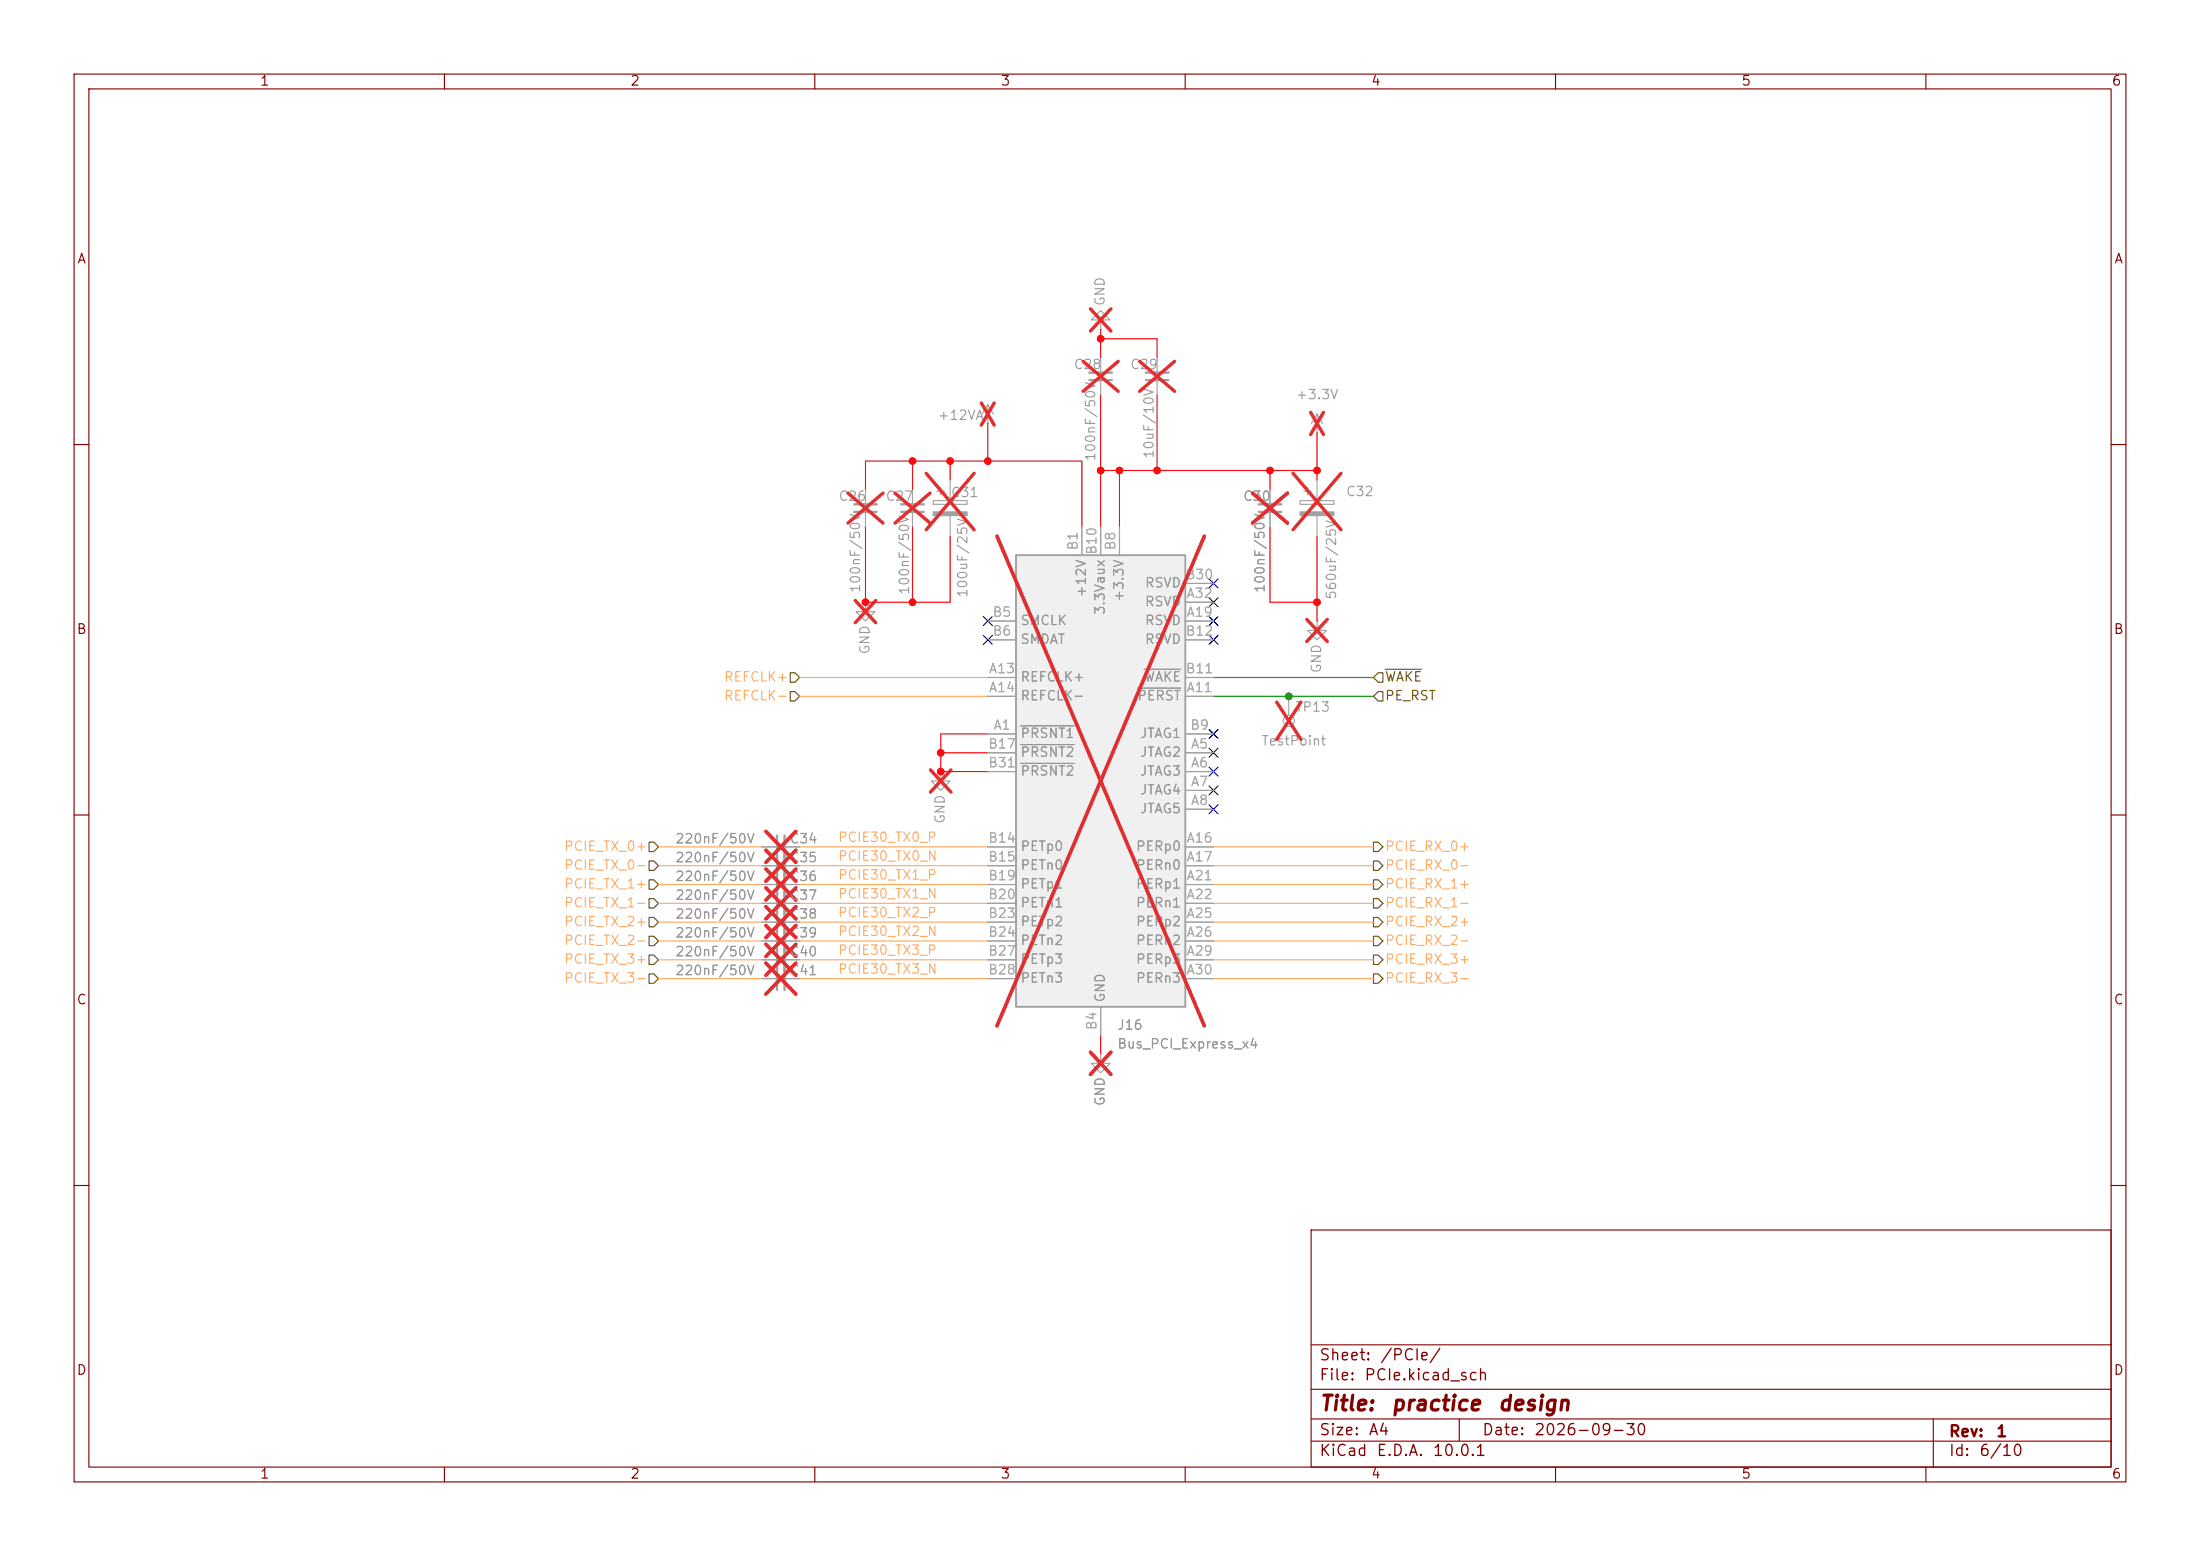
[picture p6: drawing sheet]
<svg xmlns="http://www.w3.org/2000/svg" width="297mm" height="210mm" viewBox="0 0 297 210" stroke-linecap="round" stroke-linejoin="round" font-family="sans-serif">
<g fill="none" stroke="#840000" stroke-width=".15">
<path d="M10 10h277v190h-277zM12 12h273v186h-273zM60 10v2M110 10v2M160 10v2M210 10v2M260 10v2M10 60h2M285 60h2M10 110h2M285 110h2M10 160h2"/>
<path d="M177 166h108v32h-108zM285 160h2M60 198v2M110 198v2M160 198v2M177 194.5h108M177 191.5h108M177 187.5h108M177 181.5h108M197 191.5v3M210 198v2M260 198v2"/>
<path d="M261 191.5v6.5"/>
</g>
<g fill="none" stroke="#a1a1a1" stroke-width=".15">
<path d="M148.6 43.2h1.3l-1.3-1.3-1.3 1.3h1.3v1.3M148.6 44.5h.1M148.6 48.3v2M148.6 51.3v2M156.2 48.3v2M156.2 51.3v2M177.8 58.4h.1M177.8 55.9l-.8 1.3M177.8 55.9l.8 1.3M177.8 55.9v2.5M116.8 66v2.1M116.8 69.1v2"/>
<path d="M123.2 66v2.1M123.2 69.1v2M126 67.6h4.6v.5h-4.6zM126.5 66.3h1M127 65.8v1M128.3 64.8v2.8M128.3 69.6v2.8M171.4 66v2.1M171.4 69.1v2M175.5 67.6h4.6v.5h-4.6zM176 66.3h1M176.5 65.8v1"/>
<path d="M177.8 64.8v2.8M177.8 69.6v2.8M116.8 81.3v1.3h1.3l-1.3 1.2-1.2-1.2h1.2M116.8 81.3h.1M174 94v2.5M177.8 83.8v1.3h1.3l-1.3 1.3-1.3-1.3h1.3M177.8 83.8h.1M102.9 114.3h2M102.9 116.8h2M102.9 119.4h2M105.9 114.3h2M105.9 116.8h2"/>
<path d="M105.9 119.4h2M127 104.1v1.3h1.3l-1.3 1.3-1.3-1.3h1.3M127 104.1h.1M102.9 129.5h2M102.9 121.9h2M102.9 127h2M105.9 129.5h2M105.9 121.9h2M105.9 127h2M148.6 142.2v1.3h1.3l-1.3 1.3-1.3-1.3h1.3M148.6 142.2h.1"/>
<circle cx="174" cy="97.3" r=".76"/>
</g>
<g fill="none" stroke="#e12e31" stroke-width=".46">
<path d="M146.2 48.8l4.8 4M147.2 41.7l2.8 3M150 41.7l-2.8 3M151 48.8l-4.8 4M153.8 48.8l4.8 4M158.6 48.8l-4.8 4M176.9 55.7l1.8 2.9M178.7 55.7l-1.8 2.9M114.5 66.6l4.7 4M119.2 66.6l-4.7 4M120.8 66.6l4.8 4M125 63.9l6.5 7.6"/>
<path d="M125.6 66.6l-4.8 4M131.5 63.9l-6.5 7.6M169.1 66.6l4.7 4M173.8 66.6l-4.7 4M174.6 63.9l6.4 7.6M181 63.9l-6.4 7.6M115.5 81.1l2.7 2.9M118.2 81.1l-2.7 2.9M172.4 94.8l3.2 5M175.6 94.8l-3.2 5M176.4 83.6l2.8 3M179.2 83.6l-2.8 3"/>
<path d="M103.4 112.2l4 4.2M103.4 114.7l4 4.2M103.4 117.3l4 4.2M103.4 119.8l4 4.2M107.4 112.2l-4 4.2M107.4 114.7l-4 4.2M107.4 117.3l-4 4.2M107.4 119.8l-4 4.2M125.6 103.9l2.8 3M128.4 103.9l-2.8 3M103.4 127.4l4 4.2M103.4 124.9l4 4.2"/>
<path d="M107.4 127.4l-4 4.2M107.4 124.9l-4 4.2M147.2 142l2.8 3M150 142l-2.8 3"/>
</g>
<path d="M147.1 51.3h3M154.7 51.3h3M115.3 69.1h3.1M121.7 69.1h3M169.9 69.1h3.1M104.9 112.8v10.6M104.9 125.5v5.6" fill="none" stroke="#a1a1a1" stroke-width=".3"/>
<path d="M147.1 50.3h3M154.7 50.3h3M115.3 68.1h3.1M121.7 68.1h3M169.9 68.1h3.1M105.9 112.8v10.6M105.9 125.5v5.6" fill="none" stroke="#a1a1a1" stroke-width=".33"/>
<g fill="#a1a1a1" stroke="#a1a1a1" stroke-width=".15">
<path d="M175.5 69.1h4.6v.5h-4.6z"/>
<path d="M126 69.1h4.6v.5h-4.6z"/>
</g>
<path d="M137.2 74.9h22.8v61h-22.8z" fill="#f0f0f0"/>
<path d="M137.2 74.9h22.8v61h-22.8z" fill="none" stroke="#a1a1a1" stroke-width=".25"/>
<g fill="none" stroke="#a1a1a1" stroke-width=".15">
<path d="M133.3 57.2h.1M133.3 54.6l-.7 1.3M133.3 54.6l.8 1.3M133.3 54.6v2.6M146 71.1v3.8M148.6 71.1v3.8M151.1 71.1v3.8M160 78.7h3.8M171.4 66v2.1M171.4 69.1v2M133.3 99.1h3.9M133.3 94h3.9"/>
<path d="M133.3 91.4h3.9M133.3 83.8h3.9M133.3 86.4h3.9M160 99.1h3.8M160 94h3.8M160 91.4h3.8M160 83.8h3.8M160 81.3h3.8M160 86.4h3.8M102.9 114.3h2M102.9 116.8h2M102.9 119.4h2"/>
<path d="M105.9 114.3h2M105.9 116.8h2M105.9 119.4h2M133.3 101.6h3.9M133.3 104.1h3.9M133.3 114.3h3.9M133.3 116.8h3.9M133.3 119.4h3.9M160 101.6h3.8M160 104.1h3.8M160 106.7h3.8M160 109.2h3.8"/>
<path d="M160 114.3h3.8M160 116.8h3.8M160 119.4h3.8M102.9 121.9h2M102.9 124.5h2M102.9 127h2M102.9 129.5h2M102.9 132.1h2M105.9 121.9h2M105.9 124.5h2M105.9 127h2M105.9 129.5h2"/>
<path d="M105.9 132.1h2M133.3 121.9h3.9M133.3 124.5h3.9M133.3 127h3.9M133.3 129.5h3.9M133.3 132.1h3.9M148.6 135.9v3.8M160 121.9h3.8M160 124.5h3.8M160 127h3.8M160 129.5h3.8M160 132.1h3.8"/>
<path d="M148.6 142.2h.1"/>
</g>
<path d="M137.8 98h7.2M153.6 92.9h5.8M154.5 90.3h4.9M137.8 100.5h7.2M137.8 103h7.2" fill="none" stroke="#989898" stroke-width=".15"/>
<g fill="none" stroke="#e12e31" stroke-width=".46">
<path d="M132.5 54.4l1.7 3M134.2 54.4l-1.7 3M134.6 72.4l28 66.1M162.6 72.4l-28 66.1M169.1 66.6l4.7 4M173.8 66.6l-4.7 4M103.4 117.3l4 4.2M103.4 114.7l4 4.2M103.4 112.2l4 4.2M103.4 119.8l4 4.2M107.4 117.3l-4 4.2M107.4 114.7l-4 4.2"/>
<path d="M107.4 112.2l-4 4.2M107.4 119.8l-4 4.2M103.4 130l4 4.2M103.4 122.4l4 4.2M103.4 124.9l4 4.2M103.4 127.4l4 4.2M107.4 130l-4 4.2M107.4 122.4l-4 4.2M107.4 124.9l-4 4.2M107.4 127.4l-4 4.2M147.2 142l2.8 3M150 142l-2.8 3"/>
</g>
<path d="M104.9 122.9v3.1M104.9 130.6v3" fill="none" stroke="#a1a1a1" stroke-width=".3"/>
<path d="M105.9 122.9v3.1M105.9 130.6v3" fill="none" stroke="#a1a1a1" stroke-width=".33"/>
<g fill="none" stroke="#725600" stroke-width=".15">
<path d="M106.7 90.8h.6l.6 .6-.6 .7h-.6zM106.7 93.3h.6l.6 .7-.6 .6h-.6zM186.1 90.8h.6v1.3h-.6l-.7-.7zM186.1 93.3h.6v1.3h-.6l-.7-.6zM187 90.3h4.9M87.6 113.7h.7l.6 .6-.6 .6h-.7zM87.6 116.2h.7l.6 .6-.6 .7h-.7zM87.6 118.7h.7l.6 .7-.6 .6h-.7zM185.4 118.7h.7l.6 .7-.6 .6h-.7zM185.4 116.2h.7l.6 .6-.6 .7h-.7zM185.4 113.7h.7l.6 .6-.6 .6h-.7zM87.6 128.9h.7l.6 .6-.6 .7h-.7z"/>
<path d="M87.6 126.4h.7l.6 .6-.6 .6h-.7zM87.6 121.3h.7l.6 .6-.6 .7h-.7zM87.6 131.4h.7l.6 .7-.6 .6h-.7zM87.6 123.8h.7l.6 .7-.6 .6h-.7zM185.4 131.4h.7l.6 .7-.6 .6h-.7zM185.4 128.9h.7l.6 .6-.6 .7h-.7zM185.4 126.4h.7l.6 .6-.6 .6h-.7zM185.4 123.8h.7l.6 .7-.6 .6h-.7zM185.4 121.3h.7l.6 .6-.6 .7h-.7z"/>
</g>
<g fill="none" stroke="#ffa95e" stroke-width=".15">
<path d="M107.9 94h25.4M107.9 91.4h25.4M88.9 119.4h14M88.9 114.3h14M88.9 116.8h14M107.9 119.4h25.4M107.9 114.3h25.4M107.9 116.8h25.4M163.8 119.4h21.6M163.8 114.3h21.6M163.8 116.8h21.6M88.9 132.1h14"/>
<path d="M88.9 121.9h14M88.9 124.5h14M88.9 127h14M88.9 129.5h14M107.9 132.1h25.4M107.9 121.9h25.4M107.9 124.5h25.4M107.9 127h25.4M107.9 129.5h25.4M163.8 132.1h21.6M163.8 121.9h21.6M163.8 124.5h21.6"/>
<path d="M163.8 127h21.6M163.8 129.5h21.6"/>
</g>
<g fill="none" stroke="#ff030b" stroke-width=".15">
<path d="M133.3 57.2v5M148.6 44.5v3.8M148.6 53.3v17.8M148.6 45.7h7.6v2.6M156.2 53.3v10.2M177.8 58.4v6.4M116.8 66v-3.8h29.2v8.9M116.8 71.1v10.2h11.5v-8.9M123.2 62.2v3.8M123.2 71.1v10.2M128.3 62.2v2.6M148.6 63.5h29.2"/>
<path d="M151.1 63.5v7.6M171.4 71.1v10.2h6.4M171.4 63.5v2.5M177.8 72.4v11.4M133.3 99.1h-6.3v5h6.3M127 101.6h6.3M148.6 139.7v2.5"/>
</g>
<path d="M163.8 91.4h21.6M163.8 94h21.6" fill="none" stroke="#009600" stroke-width=".15"/>
<g fill="none" stroke="#000084" stroke-width=".15">
<path d="M163.2 78.1l1.2 1.2M164.4 78.1l-1.2 1.2M132.7 83.2l1.3 1.2M132.7 85.8l1.3 1.2M134 83.2l-1.3 1.2M134 85.8l-1.3 1.2M163.2 80.7l1.2 1.2M163.2 98.5l1.2 1.2M163.2 85.8l1.2 1.2M163.2 83.2l1.2 1.2M164.4 80.7l-1.2 1.2M164.4 98.5l-1.2 1.2"/>
<path d="M164.4 85.8l-1.2 1.2M164.4 83.2l-1.2 1.2M163.2 108.6l1.2 1.2M163.2 103.5l1.2 1.2M163.2 101l1.2 1.2M163.2 106.1l1.2 1.2M164.4 108.6l-1.2 1.2M164.4 103.5l-1.2 1.2M164.4 101l-1.2 1.2M164.4 106.1l-1.2 1.2"/>
</g>
<g fill="#ff030b" stroke="#ff030b" stroke-width=".14">
<circle cx="156.2" cy="63.5" r=".46"/>
<circle cx="171.4" cy="63.5" r=".46"/>
<circle cx="148.6" cy="45.7" r=".46"/>
<circle cx="177.8" cy="81.3" r=".46"/>
<circle cx="151.1" cy="63.5" r=".46"/>
<circle cx="177.8" cy="63.5" r=".46"/>
<circle cx="148.6" cy="63.5" r=".46"/>
<circle cx="127" cy="101.6" r=".46"/>
<circle cx="127" cy="104.1" r=".46"/>
<circle cx="128.3" cy="62.2" r=".46"/>
<circle cx="123.2" cy="62.2" r=".46"/>
<circle cx="116.8" cy="81.3" r=".46"/>
<circle cx="123.2" cy="81.3" r=".46"/>
<circle cx="133.3" cy="62.2" r=".46"/>
</g>
<circle cx="174" cy="94" r=".46" fill="#009600" stroke="#009600" stroke-width=".14"/>
<g font-size="2" fill="#840000">
<text x="178" y="190.9">Title:</text>
<text x="187.7" y="190.9">practice</text>
<text x="202.1" y="190.9">design</text>
</g>
<g font-size="1.5" fill="#840000">
<text x="178" y="184">Sheet:</text>
<text x="186.2" y="184">/PCIe/</text>
<text x="178" y="186.7">File:</text>
<text x="184.1" y="186.7">PCIe.kicad_sch</text>
<text x="178" y="196.9">KiCad</text>
<text x="178" y="194.1">Size:</text>
<text x="184.7" y="194.1">A4</text>
<text x="185.7" y="196.9">E.D.A.</text>
<text x="193.3" y="196.9">10.0.1</text>
<text x="200" y="194.1">Date:</text>
<text x="207" y="194.1">2026-09-30</text>
<text x="263" y="194.3">Rev:</text>
<text x="263" y="196.9">Id:</text>
<text x="267.1" y="196.9">6/10</text>
<text x="269.4" y="194.3">1</text>
</g>
<g font-size="1.3" fill="#840000">
<text x="35" y="11.9">1</text>
<text x="85" y="11.9">2</text>
<text x="135" y="11.9">3</text>
<text x="185" y="11.9">4</text>
<text x="235" y="11.9">5</text>
<text x="285" y="11.9">6</text>
<text x="10.3" y="35.9">A</text>
<text x="285.3" y="35.9">A</text>
<text x="10.3" y="85.9">B</text>
<text x="285.3" y="85.9">B</text>
<text x="10.3" y="135.9">C</text>
<text x="285.3" y="135.9">C</text>
<text x="10.3" y="185.9">D</text>
<text x="285.3" y="185.9">D</text>
<text x="35" y="199.9">1</text>
<text x="85" y="199.9">2</text>
<text x="135" y="199.9">3</text>
<text x="185" y="199.9">4</text>
<text x="235" y="199.9">5</text>
<text x="285" y="199.9">6</text>
</g>
<g font-size="1.3" fill="#989898">
<text x="149.5" y="41.4" transform="rotate(-90 149.5 41.4)">GND</text>
<text x="144.9" y="50.1">C28</text>
<text x="152.5" y="50.1">C29</text>
<text x="126.5" y="57">+12VA</text>
<text x="174.9" y="54.2">+3.3V</text>
<text x="148.2" y="62.3" transform="rotate(-90 148.2 62.3)">100nF/50V</text>
<text x="156.1" y="62" transform="rotate(-90 156.1 62)">10uF/10V</text>
<text x="113.1" y="67.9">C26</text>
<text x="119.5" y="67.9">C27</text>
<text x="128.3" y="67.4">C31</text>
<text x="167.7" y="67.9">C30</text>
<text x="181.6" y="67.3">C32</text>
<text x="116.4" y="80.1" transform="rotate(-90 116.4 80.1)">100nF/50V</text>
<text x="123" y="80.4" transform="rotate(-90 123 80.4)">100nF/50V</text>
<text x="130.9" y="80.8" transform="rotate(-90 130.9 80.8)">100uF/25V</text>
<text x="146.9" y="80.7" transform="rotate(-90 146.9 80.7)">+12V</text>
<text x="149.5" y="83.1" transform="rotate(-90 149.5 83.1)">3.3Vaux</text>
<text x="152" y="81.3" transform="rotate(-90 152 81.3)">+3.3V</text>
<text x="154.5" y="82.1">RSVD</text>
<text x="154.5" y="79.6">RSVD</text>
<text x="171" y="80.1" transform="rotate(-90 171 80.1)">100nF/50V</text>
<text x="180.7" y="81" transform="rotate(-90 180.7 81)">560uF/25V</text>
<text x="117.7" y="88.4" transform="rotate(-90 117.7 88.4)">GND</text>
<text x="137.7" y="84.7">SMCLK</text>
<text x="137.7" y="87.2">SMDAT</text>
<text x="154.5" y="84.7">RSVD</text>
<text x="154.5" y="87.2">RSVD</text>
<text x="137.7" y="92.3">REFCLK+</text>
<text x="137.7" y="94.8">REFCLK-</text>
<text x="153.4" y="94.8">PERST</text>
<text x="154.3" y="92.3">WAKE</text>
<text x="178.7" y="91" transform="rotate(-90 178.7 91)">GND</text>
<text x="137.7" y="99.9">PRSNT1</text>
<text x="153.8" y="99.9">JTAG1</text>
<text x="170.2" y="100.9">TestPoint</text>
<text x="174.8" y="96.4">TP13</text>
<text x="137.7" y="102.5">PRSNT2</text>
<text x="137.7" y="105">PRSNT2</text>
<text x="153.8" y="102.5">JTAG2</text>
<text x="153.8" y="105">JTAG3</text>
<text x="153.8" y="107.5">JTAG4</text>
<text x="127.9" y="111.3" transform="rotate(-90 127.9 111.3)">GND</text>
<text x="153.8" y="110.1">JTAG5</text>
<text x="91.1" y="114.1">220nF/50V</text>
<text x="91.1" y="116.7">220nF/50V</text>
<text x="91.1" y="119.2">220nF/50V</text>
<text x="106.5" y="114.1">C34</text>
<text x="106.5" y="116.7">C35</text>
<text x="106.5" y="119.2">C36</text>
<text x="137.7" y="115.2">PETp0</text>
<text x="137.7" y="117.7">PETn0</text>
<text x="153.3" y="115.2">PERp0</text>
<text x="153.3" y="117.7">PERn0</text>
<text x="91.1" y="121.8">220nF/50V</text>
<text x="91.1" y="124.3">220nF/50V</text>
<text x="106.5" y="121.8">C37</text>
<text x="106.5" y="124.3">C38</text>
<text x="137.7" y="120.2">PETp1</text>
<text x="137.7" y="122.8">PETn1</text>
<text x="137.7" y="125.3">PETp2</text>
<text x="153.3" y="120.2">PERp1</text>
<text x="153.3" y="122.8">PERn1</text>
<text x="153.3" y="125.3">PERp2</text>
<text x="91.1" y="129.4">220nF/50V</text>
<text x="91.1" y="126.8">220nF/50V</text>
<text x="91.1" y="131.9">220nF/50V</text>
<text x="106.5" y="129.4">C40</text>
<text x="106.5" y="126.8">C39</text>
<text x="106.5" y="131.9">C41</text>
<text x="137.7" y="127.9">PETn2</text>
<text x="137.7" y="130.4">PETp3</text>
<text x="153.3" y="127.9">PERn2</text>
<text x="153.3" y="130.4">PERp3</text>
<text x="137.7" y="132.9">PETn3</text>
<text x="149.5" y="135.4" transform="rotate(-90 149.5 135.4)">GND</text>
<text x="153.3" y="132.9">PERn3</text>
<text x="150.7" y="139.3">J16</text>
<text x="150.7" y="141.8">Bus_PCI_Express_x4</text>
<text x="149.5" y="149.4" transform="rotate(-90 149.5 149.4)">GND</text>
</g>
<g font-size="1.3" fill="#aaa">
<text x="145.8" y="74.4" transform="rotate(-90 145.8 74.4)">B1</text>
<text x="148.3" y="75" transform="rotate(-90 148.3 75)">B10</text>
<text x="150.9" y="74.4" transform="rotate(-90 150.9 74.4)">B8</text>
<text x="133.9" y="83.6">B5</text>
<text x="160" y="78.5">B30</text>
<text x="160.1" y="83.6">A19</text>
<text x="160.1" y="81">A32</text>
<text x="133.9" y="86.1">B6</text>
<text x="160" y="86.1">B12</text>
<text x="133.4" y="91.2">A13</text>
<text x="133.4" y="93.7">A14</text>
<text x="160" y="91.2">B11</text>
<text x="160.1" y="93.7">A11</text>
<text x="133.3" y="101.3">B17</text>
<text x="134" y="98.8">A1</text>
<text x="160.6" y="98.8">B9</text>
<text x="160.7" y="101.3">A5</text>
<text x="133.3" y="103.9">B31</text>
<text x="160.7" y="103.9">A6</text>
<text x="160.7" y="106.4">A7</text>
<text x="160.7" y="109">A8</text>
<text x="133.3" y="114">B14</text>
<text x="133.3" y="116.6">B15</text>
<text x="133.3" y="119.1">B19</text>
<text x="160.1" y="114">A16</text>
<text x="160.1" y="116.6">A17</text>
<text x="160.1" y="119.1">A21</text>
<text x="133.3" y="121.7">B20</text>
<text x="133.3" y="124.2">B23</text>
<text x="160.1" y="121.7">A22</text>
<text x="160.1" y="124.2">A25</text>
<text x="133.3" y="126.7">B24</text>
<text x="133.3" y="129.3">B27</text>
<text x="133.3" y="131.8">B28</text>
<text x="160.1" y="126.7">A26</text>
<text x="160.1" y="129.3">A29</text>
<text x="160.1" y="131.8">A30</text>
<text x="148.3" y="139.1" transform="rotate(-90 148.3 139.1)">B4</text>
</g>
<g font-size="1.3" fill="#ffa95e">
<text x="97.6" y="92.3">REFCLK+</text>
<text x="97.6" y="94.8">REFCLK-</text>
<text x="113" y="114">PCIE30_TX0_P</text>
<text x="76" y="115.2">PCIE_TX_0+</text>
<text x="76" y="117.7">PCIE_TX_0-</text>
<text x="113" y="116.5">PCIE30_TX0_N</text>
<text x="113" y="119">PCIE30_TX1_P</text>
<text x="186.9" y="117.7">PCIE_RX_0-</text>
<text x="186.9" y="115.2">PCIE_RX_0+</text>
<text x="76" y="120.2">PCIE_TX_1+</text>
<text x="76" y="122.8">PCIE_TX_1-</text>
<text x="76" y="125.3">PCIE_TX_2+</text>
<text x="113" y="124.1">PCIE30_TX2_P</text>
<text x="113" y="121.6">PCIE30_TX1_N</text>
<text x="186.9" y="120.2">PCIE_RX_1+</text>
<text x="186.9" y="125.3">PCIE_RX_2+</text>
<text x="186.9" y="122.8">PCIE_RX_1-</text>
<text x="76" y="130.4">PCIE_TX_3+</text>
<text x="76" y="127.9">PCIE_TX_2-</text>
<text x="113" y="129.2">PCIE30_TX3_P</text>
<text x="113" y="126.7">PCIE30_TX2_N</text>
<text x="113" y="131.7">PCIE30_TX3_N</text>
<text x="186.9" y="130.4">PCIE_RX_3+</text>
<text x="186.9" y="127.9">PCIE_RX_2-</text>
<text x="76" y="132.9">PCIE_TX_3-</text>
<text x="186.9" y="132.9">PCIE_RX_3-</text>
</g>
<g font-size="1.3" fill="#725600">
<text x="186.9" y="92.3">WAKE</text>
<text x="186.9" y="94.8">PE_RST</text>
</g>
</svg>
